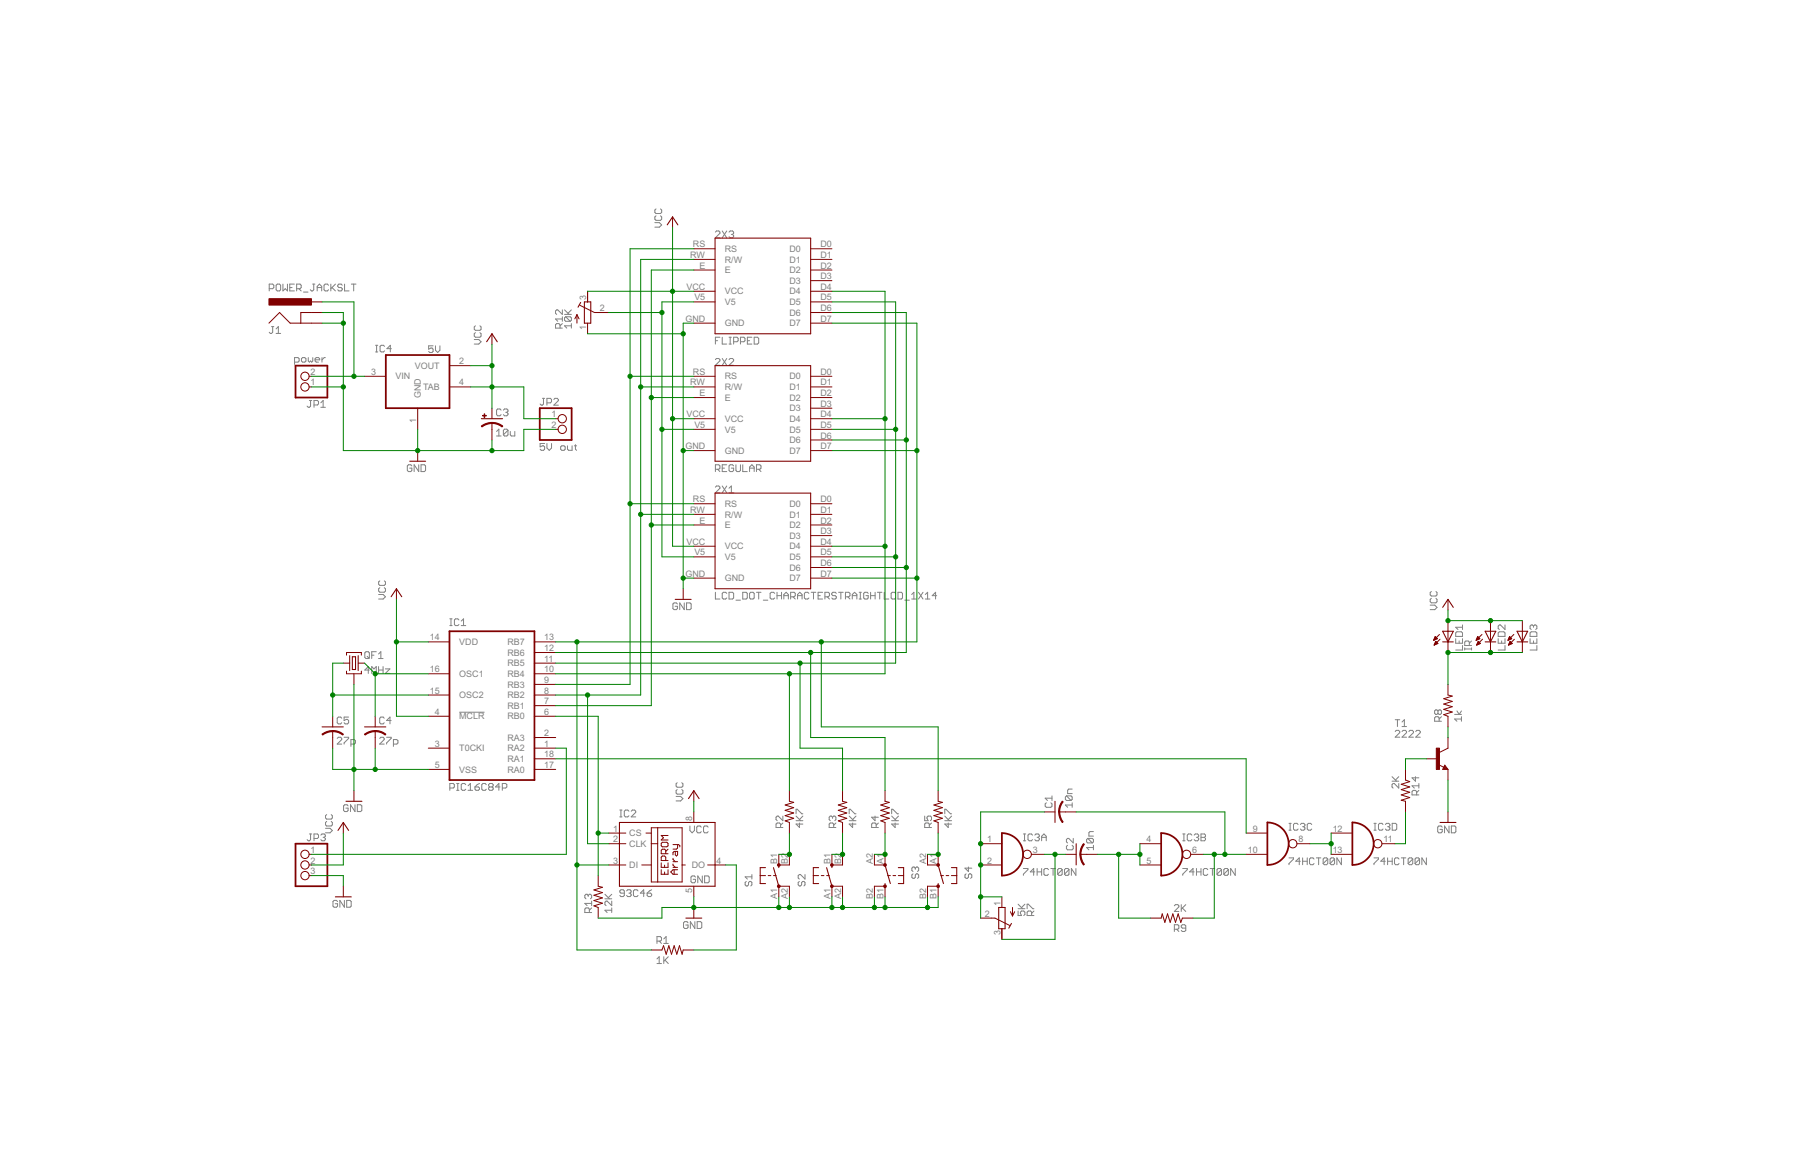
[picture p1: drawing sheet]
<svg xmlns="http://www.w3.org/2000/svg" width="432mm" height="279mm" viewBox="0 0 432 279" stroke-linecap="round" stroke-linejoin="round" font-family="sans-serif">
<g fill="none" stroke="#808080" stroke-width=".24">
<path d="M156.6 53.2h1l.6 .6-.6 .5h-1M156.8 51.6l-.2 .3v.5l.2 .3h1.1l.3-.3v-.5l-.3-.3M156.8 49.9l-.2 .3v.6l.2 .2h1.1l.3-.2v-.6l-.3-.3M171 55.5l.3-.3h.6l.2 .3v.3l-1.1 1h1.1M172.7 55.2l1.1 1.6M173.8 55.2l-1.1 1.6M174.3 55.5l.3-.3h.5l.3 .3v.3l-.3 .2M174.9 56h.2M175.1 56l.3 .3v.3l-.3 .2h-.5l-.3-.2M64.4 69h.8l.3-.3v-.5l-.3-.3h-.8v1.6M64.9 78.1h.6M65.2 78.1v1.3l-.3 .3h-.3l-.2-.3"/>
<path d="M66 78.6l.5-.5v1.6M66 79.7h1.1M66.3 67.9h.5l.3 .3v1.1l-.3 .2h-.5l-.3-.2v-1.1zM67.6 67.9v1.6l.6-.5 .5 .5v-1.6M69.3 68.7h.5M70.4 67.9h-1.1v1.6h1.1M70.9 69h.8l.3-.3v-.5l-.3-.3h-.8v1.6M71.5 69l.5 .5M72.6 69.8h1M74.7 67.9h.6M75 67.9v1.4l-.3 .2h-.2l-.3-.2M75.8 68.7h1.1"/>
<path d="M75.8 69.5v-1l.6-.6 .5 .6v1M78.5 68.2l-.2-.3h-.6l-.2 .3v1.1l.2 .2h.6l.2-.2M79.1 67.9v1.6M79.4 68.7l.8 .8M80.2 67.9l-1.1 1.1M81.8 68.2l-.2-.3h-.6l-.2 .3v.3l.2 .2h.6l.2 .6-.2 .2h-.6l-.2-.2M82.4 67.9v1.6h1.1M84 67.9h1.1M84.6 67.9v1.6M113.7 79.5l-.3 .3v.5l.3 .3h1l.3-.3v-.5l-.3-.3M113.7 77.9l-.3 .2v.6l.3 .3h1l.3-.3v-.6l-.3-.2M133.9 78.4v-.8l-.3-.3h-.5l-.3 .3v.8h1.7"/>
<path d="M134.5 74.1v1l-1.2-1h-.2l-.3 .2v.6l.3 .2M134.5 77.3l-.6 .6M134.5 76.2h-1.7l.5 .6M134.5 75.7v1.1M135 75.1h1.6M135 74.1l1.1 1M135.3 75.7h1l.3 .3v.5l-.3 .3M135.3 75.7l-.3 .3v.5l.3 .3h1M135.3 75.7l1 1.1M136.6 77.9h-1.6l.5 .5M136.6 77.3v1.1M136.6 74.1l-.8 .8"/>
<path d="M70.4 86.6h.8l.3-.3v-.6l-.3-.2h-.8v1.6M72.3 85.5h.6l.3 .2v.6l-.3 .3h-.6l-.2-.3v-.6zM73.7 85.5v.8l.3 .3 .3-.3 .2 .3 .3-.3v-.8M74 95.7h.5M74.3 95.7v1.4l-.3 .2h-.3l-.3-.2M75.1 96.8h.8l.3-.3v-.5l-.3-.3h-.8v1.6M75.3 86h1.1l-.2-.5h-.6l-.3 .2v.6l.3 .3h.6M76.7 97.3h1.1M76.7 96.3l.6-.6v1.6M77 85.5v1.1M77.8 85.5h-.3l-.5 .5M89.8 84.1h.5"/>
<path d="M89.8 82.5h.5M90 82.5v1.6M91.9 82.8l-.2-.3h-.6l-.2 .3v1.1l.2 .2h.6l.2-.2M93.6 83.3h-1.1l.8-.8v1.6M103.5 82.7h-1v.8l.5-.3h.3l.2 .3v.5l-.2 .2h-.6l-.2-.2M104.1 82.7v1l.5 .5 .6-.5v-1M113.4 81.2h1.1l.5 .5-.5 .5h-1.1M119.8 98l-.3-.3h-.5l-.3 .3v1.1l.3 .3h.5l.3-.3M120.4 98l.2-.3h.6l.3 .3v.3l-.3 .3M120.9 98.6h.3M121.2 98.6l.3 .2v.3l-.3 .3h-.6l-.2-.3M129.7 95.2h.5"/>
<path d="M129.9 95.2v1.4l-.2 .2h-.3l-.3-.2M130.8 96.3h.8l.3-.3v-.5l-.3-.3h-.8v1.6M132.4 95.5l.3-.3h.5l.3 .3v.3l-1.1 1h1.1M171 86l.3-.3h.6l.2 .3v.2l-1.1 1.1h1.1M171 81.4h.6M172.1 80.6h-1.1v1.6M172.7 80.6v1.6h1.1M172.7 85.7l1.1 1.6M173.8 85.7l-1.1 1.6M174.3 86l.3-.3h.5l.3 .3v.2l-1.1 1.1h1.1M174.3 80.6h.6M174.3 82.2h.6"/>
<path d="M174.6 80.6v1.6M175.4 81.7h.8l.3-.3v-.5l-.3-.3h-.8v1.6M177 81.7h.9l.2-.3v-.5l-.2-.3h-.9v1.6M178.7 81.4h.5M179.8 80.6h-1.1v1.6h1.1M180.3 80.6h.8l.3 .3v1.1l-.3 .2h-.8zM98.5 111.4l-.3-.3h-.5l-.3 .3v1l.3 .3h.5l.3-.3v-.5h-.6M100.1 111.1v1.6l-1.1-1.6v1.6M100.7 111.1h.8l.2 .3v1l-.2 .3h-.8zM118.7 103.1l.6-.5v1.6M118.7 104.2h1.1M121.5 102.8l-.3-.2h-.6l-.2 .2v1.1"/>
<path d="M121.5 102.8v1.1l-.3 .3h-.6l-.2-.3M121.5 102.8l-1.1 1.1M122 103.1v.8l.3 .3h.8v-1.1M130.2 106h-1.1v.8l.6-.2 .5 .2v.6l-.3 .2h-.5l-.3-.2M130.8 106v1.1l.5 .5 .6-.5v-1.1M134 106.8l.3-.2h.6l.2 .2v.6l-.2 .2h-.6l-.3-.2zM135.7 106.6v.8l.3 .2h.8v-1M137.3 106.6h.6M137.6 106.3v1.1l.3 .2M171 112.2h.9l.2-.3v-.5l-.2-.3h-.9v1.6M171 116.4l.3-.2h.6l.2 .2v.3l-1.1 1.1h1.1M171.6 112.2l.5 .5"/>
<path d="M172.7 111.9h.5M172.7 116.2l1.1 1.6M173.8 111.1h-1.1v1.6h1.1M173.8 116.2l-1.1 1.6M174.3 117.8h1.1M174.3 116.7l.6-.5v1.6M175.4 111.4l-.3-.3h-.5l-.3 .3v1l.3 .3h.5l.3-.3v-.5h-.5M176 111.1v1.3l.2 .3h.6l.2-.3v-1.3M177.6 111.1v1.6h1.1M179.2 112.7v-1.1l.6-.5 .5 .5v1.1M179.2 111.9h1.1M180.9 112.2h.8l.2-.3v-.5l-.2-.3h-.8v1.6"/>
<path d="M181.4 112.2l.5 .5M90.8 138.8l-.3 .3v.5l.3 .3h1.1l.3-.3v-.5l-.3-.3M87.5 155.8h.6l.2 .2v1.1l-.2 .3h-.6l-.3-.3v-1.1zM87.8 156.9l.5 .5M88.9 156.6h.5M90 155.8h-1.1v1.6M90.5 159.3v1.7M90.5 157.4h1.1M90.5 156.3l.6-.5v1.6M90.5 142.1h1.1l.6 .5-.6 .6h-1.1M90.8 140.5l-.3 .2v.6l.3 .2h1.1l.3-.2v-.6l-.3-.2M91.6 159.3v1.7"/>
<path d="M92.1 159.9h1.1l-1.1 1.1h1.1M107.5 149.5h.6M107.5 147.9h.6M107.8 147.9v1.6M109.7 148.2l-.2-.3h-.6l-.3 .3v1.1l.3 .2h.6l.2-.2M110.3 149.5h1.1M110.3 148.4l.5-.5v1.6M162 144.4l-.3-.3h-.5l-.3 .3v1.1l.3 .2h.5l.3-.2v-.6h-.6M163.6 144.1v1.6l-1.1-1.6v1.6M164.1 144.1h.9l.2 .3v1.1l-.2 .2h-.9zM171 141.6v1.6h1.1M173.8 141.8l-.3-.2h-.5l-.3 .2v1.1l.3 .3h.5l.3-.3"/>
<path d="M174.3 141.6h.8l.3 .2v1.1l-.3 .3h-.8zM176 143.4h1M177.6 141.6h.8l.3 .2v1.1l-.3 .3h-.8zM179.2 141.8l.3-.2h.5l.3 .2v1.1l-.3 .3h-.5l-.3-.3zM180.9 141.6h1M181.4 141.6v1.6M182.5 143.4h1.1M185.2 141.8l-.2-.2h-.6l-.3 .2v1.1l.3 .3h.6l.2-.3M185.8 141.6v1.6M185.8 142.4h1.1M186.9 141.6v1.6M187.4 142.4h1.1"/>
<path d="M187.4 143.2v-1.1l.6-.5 .5 .5v1.1M189 142.6h.9l.2-.2v-.6l-.2-.2h-.9v1.6M189.6 142.6l.5 .6M190.7 142.4h1.1M190.7 143.2v-1.1l.5-.5 .6 .5v1.1M193.4 141.8l-.3-.2h-.5l-.3 .2v1.1l.3 .3h.5l.3-.3M194 141.6h1.1M194.5 141.6v1.6M195.6 142.4h.5M196.7 141.6h-1.1v1.6h1.1M197.2 142.6h.8l.3-.2v-.6l-.3-.2h-.8v1.6M197.8 142.6l.5 .6"/>
<path d="M200 141.8l-.3-.2h-.6l-.2 .2v.3l.2 .3h.6l.3 .2v.3l-.3 .3h-.6l-.2-.3M200.5 141.6h1.1M201 141.6v1.6M202.1 142.6h.8l.3-.2v-.6l-.3-.2h-.8v1.6M202.7 142.6l.5 .6M203.8 142.4h1.1M203.8 143.2v-1.1l.5-.5 .6 .5v1.1M205.4 143.2h.6M205.4 141.6h.6M205.7 141.6v1.6M207.6 141.8l-.3-.2h-.5l-.3 .2v1.1l.3 .3h.5l.3-.3v-.5h-.5M208.2 142.4h1"/>
<path d="M208.2 141.6v1.6M209.2 141.6v1.6M209.8 141.6h1.1M210.3 141.6v1.6M211.4 141.6v1.6h1.1M214.1 141.8l-.2-.2h-.6l-.2 .2v1.1l.2 .3h.6l.2-.3M214.7 141.6h.8l.3 .2v1.1l-.3 .3h-.8zM216.3 143.4h1.1M218 143.2h1.1M218 142.1l.5-.5v1.6M219.6 141.6l1.1 1.6M220.7 141.6l-1.1 1.6"/>
<path d="M221.2 143.2h1.1M221.2 142.1l.6-.5v1.6M224 142.4h-1.1l.8-.8v1.6M341.9 144.6h1.1l.6 .6-.6 .5h-1.1M342.2 143l-.3 .3v.5l.3 .3h1.1l.3-.3v-.5l-.3-.3M342.2 141.4l-.3 .2v.6l.3 .3h1.1l.3-.3v-.6l-.3-.2M348 152.7v1h1.7v-1M348.3 151h1.1l.3 .3v.8h-1.7v-.8zM348.9 153.2v.5M349.7 154.3v1.1h-1.7M349.7 149.4v1.1M349.7 149.9h-1.7l.6 .6"/>
<path d="M350.2 155.1h1.6M350.2 154.8v.6M351.3 154.3v-.8l-.3-.3h-.5l-.3 .3v.8h1.6M351.8 154.8v.6M351.8 153.2l-.5 .5M358.2 152.7v1h1.6v-1M358.2 151.3l.3-.3h1.1l.2 .3v.8h-1.6zM359 153.2v.5M359.8 154.3v1.1h-1.6M359.8 149.4v1.1l-1-1.1h-.3l-.3 .2v.6l.3 .3M365.8 152.7v1h1.7v-1M365.8 151.3l.3-.3h1.1l.3 .3v.8h-1.7z"/>
<path d="M366.6 149.6l-.2-.2h-.3l-.3 .2v.6l.3 .3M366.6 149.6l.3-.2 .6 .2v.6l-.3 .3M366.6 149.6v.3M366.6 153.2v.5M367.5 154.3v1.1h-1.7M80.6 176.5l.3-.3h.5l.3 .3v.3l-1.1 1h1.1M81.7 171.7l-.3-.3h-.5l-.3 .3v1l.3 .3h.5l.3-.3M82.3 176.2h1.1v.3l-1.1 1.1v.2M83.4 171.4h-1.1v.8l.5-.3h.3l.3 .3v.5l-.3 .3h-.6l-.2-.3M83.9 177.8h.8l.3-.2v-.6l-.3-.2h-.8v1.6M88.3 160.1h-1.1l.9-.8v1.7M88.9 161v-1.7l.5 .6 .6-.6v1.7"/>
<path d="M90.5 160.1h1.1M90.8 176.5l.3-.3h.5l.3 .3v.3l-1.1 1h1.1M91.9 171.7l-.3-.3h-.5l-.3 .3v1l.3 .3h.5l.3-.3M92.4 176.2h1.1v.3l-1.1 1.1v.2M93.5 172.2h-1.1l.8-.8v1.6M94.1 177.8h.8l.2-.2v-.6l-.2-.2h-.8v1.6M109.8 170.2h6M333.6 174.8l.2-.2h.6l.3 .2v.3l-1.1 1.1h1.1M333.6 172h1.1M334.1 172v1.7M335.2 174.8l.3-.2h.5l.3 .2v.3l-1.1 1.1h1.1M335.2 172.6l.6-.6v1.7"/>
<path d="M335.2 173.7h1.1M336.8 174.8l.3-.2h.6l.2 .2v.3l-1.1 1.1h1.1M338.5 174.8l.3-.2h.5l.3 .2v.3l-1.1 1.1h1.1M343.8 169.9l-.3-.2-.5 .2v.6l.3 .3h.2l.3-.3M343.8 169.9l.3-.2 .5 .2v.6l-.2 .3h-.3l-.3-.3M343.8 169.9v.6M344.1 172.4v-.8l-.3-.3h-.5l-.3 .3v.8h1.6M344.6 171.3l-.5 .6M347.8 170.8h1.6M348.3 169.9l.6 .9 .5-.9M349.4 171.9h-1.6l.5 .5M349.4 171.3v1.1"/>
<path d="M74 199.3h.5M74.3 199.3v1.4l-.3 .3h-.3l-.3-.3M76.7 199.6l.3-.3h.5l.3 .3v.3l-.3 .2M77.8 198h1.1l.6 .5-.6 .6h-1.1M78.1 196.3l-.3 .3v.5l.3 .3h1.1l.3-.3v-.5l-.3-.3M78.1 194.7l-.3 .3v.5l.3 .3h1.1l.3-.3v-.5l-.3-.3M83.2 192.6l-.2-.3h-.6l-.3 .3v1.1l.3 .3h.6l.2-.3v-.6h-.5M84.9 192.3v1.7l-1.1-1.7v1.7M85.4 192.3h.8l.3 .3v1.1l-.3 .3h-.8zM107.5 188.3h.9l.2-.2v-.6l-.2-.2h-.9v1.6M109.2 187.3h.5M109.2 188.9h.5"/>
<path d="M109.5 187.3v1.6M111.4 187.5l-.3-.2h-.5l-.3 .2v1.1l.3 .3h.5l.3-.3M111.9 188.9h1.1M111.9 187.8l.6-.5v1.6M113.6 188.1h.8l.2 .2v.3l-.2 .3h-.6l-.2-.3zM114.6 187.3l-1 .8M116.3 187.5l-.3-.2h-.5l-.3 .2v1.1l.3 .3h.5l.3-.3M117.1 188.1l-.3-.3v-.3l.3-.2h.5l.3 .2v.3l-.3 .3M117.1 188.1l-.3 .2v.3l.3 .3h.5l.3-.3v-.3l-.3-.2M117.1 188.1h.5M119.5 188.1h-1l.8-.8v1.6M120.1 188.3h.8l.3-.2v-.6l-.3-.2h-.8v1.6"/>
<path d="M148.2 195.2h.5M148.2 193.6h.5M148.5 193.6v1.6M150.4 193.9l-.3-.3h-.6l-.2 .3v1.1l.2 .2h.6l.3-.2M150.9 193.9l.3-.3h.5l.3 .3v.3l-1.1 1h1.1M161.6 190.4h1.1l.6 .5-.6 .5h-1.1M161.9 188.7l-.3 .3v.5l.3 .3h1.1l.3-.3v-.5l-.3-.3M161.9 187.1l-.3 .2v.6l.3 .3h1.1l.3-.3v-.6l-.3-.2M165 197.4v1.1l.5 .6 .5-.6v-1.1M167.7 197.7l-.3-.3h-.5l-.3 .3v1.1l.3 .3h.5l.3-.3M169.3 197.7l-.3-.3h-.5l-.3 .3v1.1l.3 .3h.5l.3-.3M186.6 197.8v-.8l-.2-.3h-.6l-.3 .3v.8h1.7"/>
<path d="M187.2 195.1v1.1l-1.1-1.1-.6 .2v.6l.3 .3M187.2 196.7l-.6 .5M190.3 196.2h1.7M190.3 195.1l1.1 1.1M190.3 194.5v-1.1h.3l1.1 1.1h.3M191.2 196.7v1.1l-.9-.8h1.7M192 195.1l-.8 .8M199.1 195.3l-.3-.2h-.3l-.3 .2v.6l.3 .3M199.1 195.3l.2-.2h.3l.3 .2v.6l-.3 .3M199.1 195.3v.3M199.3 197.8v-.8l-.2-.3h-.6l-.3 .3v.8h1.7M199.9 196.7l-.6 .5"/>
<path d="M203 196.2h1.7M203 194.5v-1.1h.3l1.1 1.1h.3M203 195.1l1.1 1.1M203.9 196.7v1.1l-.9-.8h1.7M204.7 195.1l-.8 .8M209.2 195.1v1.1l-.8-.9h1.6M209.5 197.8v-.8l-.3-.3h-.5l-.3 .3v.8h1.6M210 196.7l-.5 .5M213.2 196.2h1.6M213.2 194.5v-1.1h.3l1 1.1h.3M213.2 195.1l1.1 1.1M214 196.7v1.1l-.8-.8h1.6"/>
<path d="M214.8 195.1l-.8 .8M221.1 195.1v1.1h.8l-.3-.6v-.3l.3-.2h.6l.2 .2v.6l-.2 .3M222.2 197.8v-.8l-.3-.3h-.5l-.3 .3v.8h1.6M222.7 196.7l-.5 .5M225.9 196.2h1.6M225.9 194.5v-1.1h.3l1 1.1h.3M225.9 195.1l1.1 1.1M226.7 196.7v1.1l-.8-.8h1.6M227.5 195.1l-.8 .8M244.7 199.3h.5M245 199.3v1.7M246.9 199.6l-.3-.3h-.5l-.3 .3v1.1l.3 .3h.5l.3-.3"/>
<path d="M247.4 199.6l.3-.3h.5l.3 .3-.3 .5M250.2 191.9l-.3 .3v.5l.3 .3h1l.3-.3v-.5l-.3-.3M251.5 190.2v1.1M251.5 190.8h-1.6l.5 .5M255 190.2h1.1l.2 .3v.6l-.2 .2M255 190.2l-.3 .3v.6l.3 .2h1.1M255 190.2l1.1 1.1M256.3 192.4h-1.6l.6 .6M256.3 191.9v1.1M256.3 188.6h-.8l-.2 .3v.8h1M261.4 198.8h-.8l-.3 .2v.8h1.1M282.8 199.3h.5"/>
<path d="M283.1 199.3v1.7M285 199.6l-.3-.3h-.6l-.2 .3v1.1l.2 .3h.6l.3-.3M285.5 199.6l.3-.3h.5l.3 .3v.3l-.3 .2M287.1 199.3h.9l.2 .3-.2 .5 .2 .6-.2 .3h-.9zM308.2 198.4h.5M308.2 196.8h.5M308.5 196.8v1.6M310.4 197.1l-.3-.3h-.6l-.2 .3v1l.2 .3h.6l.3-.3M310.9 197.1l.3-.3h.5l.3 .3v.2l-.3 .3M311.4 197.6h.3M311.7 197.6l.3 .3v.2l-.3 .3h-.5l-.3-.3M313.6 197.1l-.2-.3h-.6l-.3 .3v1l.3 .3h.6l.2-.3"/>
<path d="M328.5 198.4h.5M328.5 196.8h.5M328.8 196.8v1.6M330.7 197.1l-.3-.3h-.5l-.3 .3v1l.3 .3h.5l.3-.3M331.2 197.1l.3-.3h.5l.3 .3v.2l-.3 .3M331.8 197.6h.2M332 197.6l.3 .3v.2l-.3 .3h-.5l-.3-.3M332.8 186.7h1.6M332.8 185.6l1.1 1.1M332.9 196.8h.8l.2 .3v1l-.2 .3h-.8zM334.4 187.3v1.1l-1-1.1h-.3l-.3 .2v.6l.3 .3M334.4 185.6l-.8 .9"/>
<path d="M338.4 185.6v1.1l-.8-.8h1.6M338.7 190v-.8l-.3-.3h-.5l-.3 .3v.8h1.6M339.2 188.9l-.5 .5M339.2 187.8h-1.6l.6 .6M339.2 187.3v1.1M344.8 197.7l-.2-.3h-.6l-.3 .3v1.1l.3 .3h.6l.2-.3v-.6h-.5M346.5 197.4v1.7l-1.1-1.7v1.7M347 197.4h.8l.3 .3v1.1l-.3 .3h-.8zM75.1 200.4h.8l.3-.3v-.5l-.3-.3h-.8v1.7M77.3 200.1h.2M77.5 200.1l.3 .3v.3l-.3 .3h-.5l-.3-.3M80.7 215.5l-.3-.3h-.5l-.3 .3v1.1l.3 .2h.5l.3-.2v-.6h-.5"/>
<path d="M82.3 215.2v1.6l-1-1.6v1.6M82.9 215.2h.8l.3 .3v1.1l-.3 .2h-.8zM140.6 214l-.2-.3h-.3l-.3 .3v.5l.3 .3M140.6 214l.3-.3h.3l.3 .3v.5l-.3 .3M140.6 214v.3M140.9 218.1v-.8l-.3-.3h-.5l-.3 .3v.8h1.7M141.5 217l-.6 .6M141.5 215.9h-1.7l.6 .6M141.5 215.4v1.1M144.6 214.8h1.7M144.6 213.7l1.1 1.1M146.3 217.6h-1.7l.6 .5"/>
<path d="M146.3 215.4v1.1l-1.1-1.1h-.3l-.3 .2v.6l.3 .3M146.3 217v1.1M146.3 213.7l-.9 .8M149.3 213.5h-.8l-.3-.3 .3-.5h.5l.3 .2v1.1l-.3 .3h-.5l-.3-.3M149.8 212.9l.3-.2h.5l.3 .2-.3 .6M150.4 213.5h.2M150.6 213.5l.3 .2-.3 .6h-.5l-.3-.3M152.5 212.9l-.2-.2h-.6l-.3 .2v1.1l.3 .3h.6l.2-.3M154.2 213.5h-1.1l.8-.8v1.6M154.7 213.5h.9l.2 .5-.2 .3h-.6l-.3-.3zM155.8 212.7l-1.1 .8M166.3 209.6l-.3-.2h-.5l-.3 .2v1.1l.3 .3h.5l.3-.3v-.5h-.6"/>
<path d="M167.9 209.4v1.6l-1.1-1.6v1.6M168.5 209.4h.8l.3 .2v1.1l-.3 .3h-.8zM178.4 210.7l-.2 .2v.6l.2 .3h.3l.3-.3v-.6l.2-.2 .6 .2v.6l-.3 .3M179.8 209v1.1M179.8 209.6h-1.6l.5 .5M191.1 210.7l-.3 .2v.6l.3 .3h.3l.3-.3v-.6l.2-.2 .6 .2v.6l-.3 .3M192.5 209v1.1l-1.1-1.1h-.3l-.3 .3v.5l.3 .3M218.3 208.9l-.3 .2v.6l.6 .2 .2-.2v-.6l.6-.2 .2 .2v.6l-.2 .2M218.8 207.5l-.2-.3h-.3l-.3 .3v.5l.3 .3M218.8 207.5v.3M218.8 207.5l.3-.3 .5 .3v.5l-.2 .3M231 208.9l-.3 .2v.6l.6 .2 .2-.2v-.6l.3-.2h.3l.2 .2v.6l-.2 .2"/>
<path d="M231.5 207.2v1.1l-.8-.8h1.6M243.4 217.7v1.1h.8l-.2-.8 .2-.3h.6l.2 .3v.6l-.2 .2M243.4 217.2h1.6M243.4 216.1l1.1 1.1M244.7 207.6h1.1v.3l-1.1 1v.3M244.7 201h.5M245 216.1l-.8 .8M245.6 217.2v-1.1h.3l1 1.1h.3M246.7 218.8v-.8l-.3-.3h-.5l-.3 .3v.8h1.6M247.2 217.7l-.5 .6M247.4 208.4h-1.1l.8-.8v1.6M248 208.4h1"/>
<path d="M248 207.6v1.6M248 200.1h.2M248.2 200.1l.3 .3-.3 .6h-.5l-.3-.3M249 201v-1.1l.6-.6 .5 .6v1.1M249 207.6v1.6M249 200.1h1.1M250.7 207.9l-.3-.3h-.5l-.3 .3v1l.3 .3h.5l.3-.3M251.2 207.6h1.1M251.8 207.6v1.6M254 207.9l-.3-.3h-.5l-.3 .3v1M254 207.9v1l-.3 .3h-.5l-.3-.3M254 207.9l-1.1 1"/>
<path d="M255.2 202l-.2 .3v.5l.2 .3h1.1l.3-.3v-.5l-.3-.3M255.6 207.9l-.3-.3h-.5l-.3 .3v1M255.6 207.9v1l-.3 .3h-.5l-.3-.3M255.6 207.9l-1.1 1M256.6 200.4v1.1l-1.1-1.1h-.3l-.2 .3v.5l.2 .3M257.2 207.6v1.6l-1-1.6v1.6M260.1 200.4l1.1 1.1M260.1 200.4h1.1l.2 .3v.5l-.2 .3M260.1 200.4l-.3 .3v.5l.3 .3h1.1M261.4 202.6h-1.6l.5 .5M261.4 202v1.1M280.8 216.5l.3-.3h.5l.3 .3v.2l-1.1 1.1h1.1"/>
<path d="M282.4 216.2v1.6M282.7 217l.8 .8M282.8 207.6h1.1v.3l-1.1 1v.3M282.8 201h.5M283.5 216.2l-1.1 1.1M285.5 208.4h-1.1l.8-.8v1.6M286 200.1h.3M286.1 208.4h1M286.1 207.6v1.6M286.3 200.1l.3 .3v.3l-.3 .3h-.5l-.3-.3M287.1 207.6v1.6M287.1 200.1h.9"/>
<path d="M288.8 207.9l-.3-.3h-.5l-.3 .3v1l.3 .3h.5l.3-.3M289.3 207.6h1.1M289.9 207.6v1.6M292.1 207.9l-.3-.3h-.6l-.2 .3v1M292.1 207.9v1l-.3 .3h-.6l-.2-.3M292.1 207.9l-1.1 1M293.7 207.9l-.3-.3h-.5l-.3 .3v1M293.7 207.9v1l-.3 .3h-.5l-.3-.3M293.7 207.9l-1.1 1M295.3 207.6v1.6l-1.1-1.6v1.6M308.2 205h1.1v.3l-1.1 1.1v.3M310.9 205.8h-1.1l.8-.8v1.7"/>
<path d="M311.4 205.8h1.1M311.4 205v1.7M312.5 205v1.7M314.2 205.3l-.3-.3h-.5l-.3 .3v1.1l.3 .3h.5l.3-.3M314.7 205h1.1M315.3 205v1.7M317.5 205.3l-.3-.3h-.6l-.2 .3v1.1M317.5 205.3v1.1l-.3 .3h-.6l-.2-.3M317.5 205.3l-1.1 1.1M319.1 205.3l-.3-.3h-.5l-.3 .3v1.1M319.1 205.3v1.1l-.3 .3h-.5l-.3-.3M319.1 205.3l-1.1 1.1"/>
<path d="M320.7 205v1.7l-1.1-1.7v1.7M328.5 205h1.1v.3l-1.1 1.1v.3M331.2 205.8h-1.1l.8-.8v1.7M331.8 205.8h1.1M331.8 205v1.7M332.9 205v1.7M334.5 205.3l-.3-.3h-.5l-.3 .3v1.1l.3 .3h.5l.3-.3M335 205h1.1M335.6 205v1.7M337.8 205.3l-.3-.3h-.5l-.3 .3v1.1M337.8 205.3v1.1l-.3 .3h-.5l-.3-.3M337.8 205.3l-1.1 1.1"/>
<path d="M339.4 205.3l-.3-.3h-.5l-.3 .3v1.1M339.4 205.3v1.1l-.3 .3h-.5l-.3-.3M339.4 205.3l-1.1 1.1M341 205v1.7l-1-1.7v1.7M157.1 229.2l.5-.5v1.6M157.1 230.3h1.1M157.1 224.9h.8l.3-.2v-.6l-.3-.2h-.8v1.6M157.6 224.9l.6 .6M158.7 228.7v1.6M158.7 224.4l.6-.5v1.6M158.7 225.5h1.1M159 229.5l.8 .8"/>
<path d="M159.8 228.7l-1.1 1M164.5 220.6l-.3-.3h-.5l-.3 .3v1l.3 .3h.5l.3-.3v-.5h-.5M166.1 220.3v1.6l-1-1.6v1.6M166.7 220.3h.8l.3 .3v1l-.3 .3h-.8zM280.8 222.1h.8l.3-.3v-.5l-.3-.3h-.8v1.6M281.3 222.1l.6 .5M283.5 221.8h-.8l-.3-.2 .3-.6h.5l.3 .3v1.1l-.3 .2h-.5l-.3-.2"/>
</g>
<path d="M70.7 87.4h7.6v7.6h-7.6zM92.2 84.9h15.3v12.7h-15.3zM129.1 97.6h7.6v7.6h-7.6zM107.5 150.9h20.3v35.5h-20.3zM239.5 199.1a5.1 5.1 0 0 1 5.1 5.1 5.1 5.1 0 0 1-5.1 5.1zM277.6 199.1a5.1 5.1 0 0 1 5.1 5.1 5.1 5.1 0 0 1-5.1 5.1zM303 196.6a5.1 5.1 0 0 1 5.1 5.1 5.1 5.1 0 0 1-5.1 5zM323.3 196.6a5.1 5.1 0 0 1 5.1 5.1 5.1 5.1 0 0 1-5.1 5zM70.7 201.7h7.6v10.1h-7.6z" fill="none" stroke="#800000" stroke-width=".42"/>
<g fill="none" stroke="#800000" stroke-width=".24">
<path d="M160.8 51.8v2.6M165.9 59.5h5.1M193.8 59.5h5.1M64.3 77.2l2.5-2.5 2.6 2.5h7.6M74.5 72.2h2.5M77 74.7h-5.1v2.5M117.6 79.8v2.5M137.9 75.2v2M137.9 75.2l-.5 1M137.9 75.2l.6 1M138.6 72.9l3.5 1.8h3.5M140.5 69.6v2.6"/>
<path d="M140.5 77.2v2.6M165.9 77.2h5.1M165.9 69.6h5.1M165.9 72.2h5.1M165.9 64.5h5.1M165.9 62h5.1M193.8 74.7h5.1M193.8 77.2h5.1M193.8 69.6h5.1M193.8 72.2h5.1M193.8 64.5h5.1M193.8 67.1h5.1"/>
<path d="M193.8 62h5.1M73.9 89.9h.6M73.9 92.5h.6M87.2 89.9h5M99.9 97.6v5M107.5 92.5h5M107.5 87.4h5M117.6 97.6v2.5M165.9 95h5.1M165.9 89.9h5.1M165.9 92.5h5.1M193.8 95h5.1"/>
<path d="M193.8 97.6h5.1M193.8 89.9h5.1M193.8 92.5h5.1M99.9 107.7v2.5M117.6 101.1v4.1M132.9 100.1h.5M132.9 102.6h.5M165.9 107.7h5.1M165.9 100.1h5.1M165.9 102.6h5.1M193.8 105.2h5.1M193.8 107.7h5.1"/>
<path d="M193.8 100.1h5.1M193.8 102.6h5.1M165.9 138.2h5.1M165.9 130.6h5.1M165.9 133.1h5.1M165.9 125.5h5.1M165.9 120.4h5.1M165.9 122.9h5.1M193.8 135.6h5.1M193.8 138.2h5.1M193.8 130.6h5.1M193.8 133.1h5.1"/>
<path d="M193.8 125.5h5.1M193.8 128h5.1M193.8 120.4h5.1M193.8 122.9h5.1M82.1 158.5h1.5M82.8 156.6v-.6h3.6v.6M85.6 158.5h1.6M94.8 140.7v2.6M102.4 153.4h5.1M127.8 158.5h5.1M127.8 156h5.1M127.8 153.4h5.1"/>
<path d="M163.3 140.7v2.6M342.8 152.9h.2M342.9 152.8h.4M342.9 152.7h.7M342.9 154.1h.1M343 154h.3M343 152.6h.6M343 152.4h.5M343 153.9h.6M343.1 152.3h.2M343.1 153.8h.7M343.1 152.2h.1"/>
<path d="M343.1 153.6h.5M343.2 152.1l.5 .6-.9 .3zM343.2 153.5h.3M343.2 153.4h.2M343.3 153.3l.5 .5-.9 .4zM344.2 151.6l-1.4 1.4M344.3 152.8l-1.4 1.4M346.2 143.3v2.5M346.2 148.3v7.7M353 152.9h.2M353 152.8h.5M353.1 152.7h.7"/>
<path d="M353.1 154.1h.1M353.1 152.6h.6M353.1 154h.4M353.2 152.4h.4M353.2 153.9h.5M353.2 152.3h.3M353.2 153.8h.7M353.3 152.2h.1M353.3 153.6h.5M353.3 152.1l.5 .6-.9 .3zM353.3 153.5h.4M353.4 153.4h.1"/>
<path d="M353.4 153.3l.5 .5-.8 .4zM354.3 151.6l-1.4 1.4M354.5 152.8l-1.4 1.4M356.4 148.3v7.7M360.6 152.9h.2M360.7 152.8h.4M360.7 152.7h.7M360.7 154.1h.1M360.7 152.6h.6M360.7 154h.4M360.8 152.4h.4M360.8 153.9h.6"/>
<path d="M360.8 152.3h.3M360.8 153.8h.7M360.9 152.2h.1M360.9 153.6h.5M360.9 152.1l.5 .6-.8 .3zM361 153.5h.3M361 153.4h.2M361.1 153.3l.5 .5-.9 .4zM361.9 151.6l-1.3 1.4M362.1 152.8l-1.4 1.4M364 148.3v7.7M79.5 171.2v2.5"/>
<path d="M79.5 174.8v4M82.8 160.4v.6h3.6v-.6M84.6 161v2.6M89.7 171.2v2.5M89.7 174.8v4M102.4 178.8h5.1M102.4 171.2h5.1M102.4 161h5.1M102.4 166.1h5.1M127.8 178.8h5.1M127.8 171.2h5.1M127.8 161h5.1"/>
<path d="M127.8 176.3h5.1M127.8 168.7h5.1M127.8 166.1h5.1M127.8 163.6h5.1M346.2 163.6v2.5l1 .3-2 .6 2 .6-2 .7 2 .6-2 .6 2 .7-2 .6 1 .4v2.5M346.2 176.3v2.5l-2 1M82.1 196.6v2.5M84.6 189v2.5M102.4 183.9h5.1M127.8 183.9h5.1M127.8 181.4h5.1M145.6 199.1h4"/>
<path d="M154.5 199.1h1.2M155.7 197.8h7.4v13h-7.4zM157.2 197.8v13M159.7 199.7h-1.6l.5 .5-.5 .6h1.6M165.9 189v2.5M165.9 194.1v2.5M188.7 189v2.5l1.1 .3-2.1 .6 2.1 .6-2.1 .7 2.1 .6-2.1 .6 2.1 .7-2.1 .6 1 .4v2.5M201.4 189v2.5l1.1 .3-2.1 .6 2.1 .6-2.1 .7 2.1 .6-2.1 .6 2.1 .7-2.1 .6 1 .4v2.5M211.6 189v2.5l1 .3-2 .6 2 .6-2 .7 2 .6-2 .6 2 .7-2 .6 1 .4v2.5M224.3 189v2.5l1 .3-2 .6 2 .6-2 .7 2 .6-2 .6 2 .7-2 .6 1 .4v2.5M249.7 194.1h2.5M253.3 194.1h4"/>
<path d="M297.9 199.1h5.1M318.3 199.1h5M336 183.9v2.5l1.1 .4-2.1 .7 2.1 .6-2.1 .6 2.1 .7-2.1 .6 2.1 .6-2.1 .7 1 .2v2.6M341.1 181.4h2.6M344 182.8l1.2 .6M345.4 182.9l.8 1h-1.3zM346.2 183.9v2.5M346.2 194.1v2.5M73.9 206.7h.6M73.9 209.3h.6M73.9 204.2h.6M82.1 211.8v2.6"/>
<path d="M143 209.3v2.5l1 .3-2 .6 2 .6-2 .7 2 .6-2 .6 2 .7-2 .6 1 .4v2.5M145.6 206.7h4M145.6 201.7h4M153.4 206.7h2.3M155.7 201.7h1.5M158.1 207.9v1.1h1.6v-1.1M158.1 206.2v1.1h1.6v-1.1M158.3 201.3h1.1l.3 .3v.5l-.3 .3h-1.1l-.2-.3v-.5zM158.9 206.8v.5M158.9 208.4v.6M159.2 204v-.8l-.3-.2h-.6l-.2 .2v.8h1.6M159.2 205.7v-.8l-.3-.3h-.6l-.2 .3v.8h1.6"/>
<path d="M159.7 203l-.5 .5M160.9 207.3h1.1M160.9 206.5v.3l.6 .5M160.9 205.1v.3l.6 .6M160.9 206h1.1M160.9 201.9h1.4l.2 .2v.3M161.2 207.9v1.1M161.5 203.5v.8l.2 .3 .3-.3v-.8h-.8l-.3 .3v.5M162 207.9h-1.1l-.5 .5 .5 .6h1.1M162 201.9v.8l-.3 .2h-.8M163.1 206.7h.8M165.9 211.8v2.6"/>
<path d="M165.9 216.9v2.5M169.2 206.7h4.3M181.8 209.3h1.2M183.7 209.3h.6M184.9 209.3h.7M186.2 204.2v2.5h2.5v-2.5M186.2 214.4v-2.6h2.5v2.6M194.5 209.3h1.2M196.4 209.3h.6M197.6 209.3h.7M198.9 204.2v2.5h2.5v-2.5M198.9 214.4v-2.6h2.5v2.6"/>
<path d="M209.1 204.2v2.5h2.5v-2.5M209.1 214.4v-2.6h2.5v2.6M212.2 209.3h.7M213.5 209.3h.6M214.8 209.3h1.2M221.8 204.2v2.5h2.5v-2.5M221.8 214.4v-2.6h2.5v2.6M224.9 209.3h.7M226.2 209.3h.6M227.5 209.3h1.2M234.5 206.7h5M234.5 201.7h5"/>
<path d="M234.5 219.4h3.4l3.5 1.8M239.5 214.4v2.5M241.6 217.9l.5 1M242.1 216.9v2M242.6 217.9l-.5 1M246.6 204.2h3.1M254.8 204.2h2.5M258.3 204.2h4.1M272.5 206.7h5.1M272.5 201.7h5.1M275.1 219.4h2.5l.3-1 .6 2.1 .6-2.1 .7 2.1 .6-2.1 .7 2.1 .6-2.1 .6 2.1 .4-1.1h2.5M284.7 204.2h3.1"/>
<path d="M297.9 204.2h5.1M310.1 201.7h3.1M318.3 204.2h5M330.4 201.7h3.1M155.7 227.1h2.6l.3-1.1 .7 2.1 .6-2.1 .6 2.1 .7-2.1 .6 2.1 .7-2.1 .6 2.1 .2-1h2.6M239.5 222v2.5"/>
<circle cx="72.9" cy="89.9" r=".99"/>
<circle cx="72.9" cy="92.5" r=".99"/>
<circle cx="134.4" cy="102.6" r=".99"/>
<circle cx="134.4" cy="100.1" r=".99"/>
<circle cx="72.9" cy="206.7" r=".99"/>
<circle cx="72.9" cy="204.2" r=".99"/>
<circle cx="72.9" cy="209.3" r=".99"/>
<circle cx="245.6" cy="204.2" r=".99"/>
<circle cx="283.7" cy="204.2" r=".99"/>
<circle cx="309.1" cy="201.7" r=".99"/>
<circle cx="329.4" cy="201.7" r=".99"/>
</g>
<g fill="none" stroke="#800000" stroke-width=".25">
<path d="M159.5 53.7l1.3-1.9 1.3 1.9M171 56.9h22.8v22.9h-22.8zM138.8 72.3l-.6 1.1M139.7 72.2h1.5v5h-1.5zM116.4 81.7l1.2-1.9 1.3 1.9M171 87.4h22.8v22.8h-22.8zM98 110.2h3.8M115.1 100.1h5.1M171 117.9h22.8v22.8h-22.8zM83.6 156.7v3.6M84.2 157h.8v3h-.8zM85.6 156.7v3.6"/>
<path d="M93.5 142.6l1.3-1.9 1.3 1.9M161.4 143.3h3.8M344.9 145.2l1.3-1.9 1.3 1.9M344.9 150.9h2.6l-1.3 2.5zM344.9 153.4h2.6M355.1 153.4h2.5M355.1 150.9h2.5l-1.2 2.5zM362.7 153.4h2.6M362.7 150.9h2.6l-1.3 2.5zM77 173.7h5.1M87.2 173.7h5M80.8 198.5l1.3-1.9 1.3 1.9"/>
<path d="M82.7 191.5h3.8M148.1 196.6h22.9v15.2h-22.9zM164.6 190.9l1.3-1.9 1.3 1.9M252.2 191.5v5.1M344.3 196.6h3.8M345.4 183.4l.2 .2h-.4l.2-.5 .5 .7h-.7M80.2 214.4h3.8M164 219.4h3.8M183 207.4h-1.2v3.8h1.2M184.9 207.4l1.3 4.4M186.2 206.7v.7M195.7 207.4h-1.2v3.8h1.2"/>
<path d="M197.6 207.4l1.3 4.4M198.9 206.7v.7M211.6 211.2v.6M211.6 206.7l1.3 4.5M214.8 207.4h1.2v3.8h-1.2M224.3 211.2v.6M224.3 206.7l1.3 4.5M227.5 207.4h1.2v3.8h-1.2M238.8 216.9h1.5v5.1h-1.5zM257.3 201.7v5M241.8 220.7l-.6 1.1"/>
</g>
<g fill="#800000" stroke="#800000" stroke-width=".24">
<path d="M117.6 101l1.4 .2 1.2 .6-.2 .2-1.3-.7-1.1-.1z" fill-rule="evenodd"/>
<path d="M115.1 101.8l1.2-.6 1.3-.2v.2l-1.5 .3-.8 .5z" fill-rule="evenodd"/>
<path d="M89.7 174.6l1.4 .2 1.2 .7-.2 .2-1.4-.7-1-.1z" fill-rule="evenodd"/>
<path d="M87.1 175.5l1.2-.7 1.4-.2v.3l-1 .1-1.4 .7z" fill-rule="evenodd"/>
<path d="M79.5 174.6l1.4 .2 1.2 .7-.1 .2-1.4-.7-1.1-.1z" fill-rule="evenodd"/>
<path d="M77 175.5l1.2-.7 1.3-.2v.3l-1 .1-1.3 .7z" fill-rule="evenodd"/>
<path d="M254 191.5l.2 .1-.7 1.4-.1 1.1h-.3l.2-1.4z" fill-rule="evenodd"/>
<path d="M253.1 194.1h.3l.1 1 .7 1.3-.2 .2-.7-1.2z" fill-rule="evenodd"/>
<path d="M259.1 201.6l.2 .2-.7 1.4-.2 1h-.2l.2-1.4z" fill-rule="evenodd"/>
<path d="M258.2 204.2h.2l.2 1 .7 1.4-.2 .2-.7-1.3z" fill-rule="evenodd"/>
<circle cx="186.2" cy="211.8" r=".33"/>
<circle cx="186.2" cy="206.7" r=".33"/>
<circle cx="198.9" cy="211.8" r=".33"/>
<circle cx="198.9" cy="206.7" r=".33"/>
<circle cx="211.6" cy="206.7" r=".33"/>
<circle cx="211.6" cy="211.8" r=".33"/>
<circle cx="224.3" cy="206.7" r=".33"/>
<circle cx="224.3" cy="211.8" r=".33"/>
</g>
<g fill="#800000" stroke="#800000" stroke-width=".24">
<path d="M115.4 99.3h.9v.1h-.9z"/>
<path d="M115.8 98.9h.1v.9h-.1z"/>
<path d="M64.3 71.4h10.2v1.5h-10.2z"/>
<path d="M343.4 178.8h.8v5.1h-.8z"/>
</g>
<g fill="none" stroke="#008000" stroke-width=".24">
<path d="M160.8 54.4v76.2h5.1M165.9 59.5h-15.3v104.1h-17.7M77 72.2h7.6v17.7M77 77.2h5.1M77 74.7h5.1v33h43.1v-5.1h7.7M140.5 79.8h22.8M140.5 69.6h25.4M145.6 74.7h12.7M165.9 72.2h-7.6v60.9h7.6M165.9 77.2h-2.6v63.5M165.9 62h-12.7v104.1h-20.3M165.9 64.5h-10.2v104.2h-22.8"/>
<path d="M198.9 69.6h12.7v91.4h-78.7M198.9 77.2h20.3v76.2h-86.3M198.9 74.7h17.8v81.3h-83.8M198.9 72.2h15.2v86.3h-81.2M74.5 92.5h7.6M74.5 89.9h12.7M112.5 92.5h12.7v7.6h7.7M112.5 87.4h5.1M117.6 82.3v15.3M150.6 89.9h15.3M153.2 92.5h12.7M155.7 95h10.2"/>
<path d="M99.9 102.6v5.1M117.6 105.2v2.5M158.3 102.6h7.6M160.8 100.1h5.1M163.3 107.7h2.6M198.9 107.7h20.3M198.9 102.6h15.2M198.9 100.1h12.7M198.9 105.2h17.8M150.6 120.4h15.3M153.2 122.9h12.7M155.7 125.5h10.2"/>
<path d="M163.3 138.2h2.6M198.9 138.2h20.3M198.9 130.6h12.7M198.9 133.1h15.2M198.9 135.6h17.8M82.1 158.5h-2.6v12.7M87.2 158.5l2.5 2.5M94.8 153.4h7.6M94.8 143.3v27.9h7.6M137.9 153.4v73.7h17.8M191.3 158.5v20.3h10.1v10.2M193.8 156v20.3h17.8v12.7"/>
<path d="M196.4 153.4v20.3h27.9v15.3M346.2 145.8v2.5h17.8M364 156h-17.8v7.6M79.5 178.8v5.1h22.9M79.5 166.1h22.9M84.6 163.6v25.4M89.7 161v10.2M89.7 178.8v5.1M89.7 161h12.7M132.9 171.2h10.1v38.1M132.9 178.8h2.5v25.4h-60.9M140.5 166.1v35.6h5.1"/>
<path d="M188.7 161v28M346.2 173.7v2.6M82.1 199.1v7.6h-7.6M132.9 181.4h165v17.7M143 199.1h2.6M165.9 191.5v2.6M188.7 199.1v5.1h-2.5M201.4 199.1v5.1h-2.5M211.6 199.1v5.1h-2.5M224.3 199.1v5.1h-2.5M249.7 194.1h-15.2v25.3M257.3 194.1h35.6v10.1"/>
<path d="M318.3 199.1v5.1M336 194.1v7.6h-2.5M341.1 181.4h-5.1v2.5M346.2 186.4v7.7M74.5 209.3h7.6v2.5M137.9 206.7h7.7M165.9 214.4v2.5M173.5 206.7h2.5v20.4h-10.1M186.2 214.4v2.5M188.7 214.4v2.5M198.9 214.4v2.5M201.4 214.4v2.5"/>
<path d="M209.1 214.4v2.5M211.6 214.4v2.5M221.8 214.4v2.5M224.3 214.4v2.5h-66v2.5h-15.3M234.5 214.4h5M249.7 204.2h5.1M252.2 204.2v20.3h-12.7M262.4 204.2h10.1M267.5 204.2v15.2h7.6M272.5 201.7v5M287.8 204.2h10.1M290.3 204.2v15.2h-5.1"/>
<path d="M313.2 201.7h5.1"/>
</g>
<g fill="#008000" stroke="#008000" stroke-width=".24">
<circle cx="84.6" cy="183.9" r=".51"/>
<circle cx="89.7" cy="183.9" r=".51"/>
<circle cx="165.9" cy="216.9" r=".51"/>
<circle cx="201.4" cy="216.9" r=".51"/>
<circle cx="198.9" cy="216.9" r=".51"/>
<circle cx="188.7" cy="216.9" r=".51"/>
<circle cx="186.2" cy="216.9" r=".51"/>
<circle cx="209.1" cy="216.9" r=".51"/>
<circle cx="211.6" cy="216.9" r=".51"/>
<circle cx="221.8" cy="216.9" r=".51"/>
<circle cx="163.3" cy="138.2" r=".51"/>
<circle cx="163.3" cy="107.7" r=".51"/>
<circle cx="163.3" cy="79.8" r=".51"/>
<circle cx="99.9" cy="107.7" r=".51"/>
<circle cx="117.6" cy="107.7" r=".51"/>
<circle cx="82.1" cy="92.5" r=".51"/>
<circle cx="82.1" cy="77.2" r=".51"/>
<circle cx="94.8" cy="153.4" r=".51"/>
<circle cx="160.8" cy="100.1" r=".51"/>
<circle cx="160.8" cy="69.6" r=".51"/>
<circle cx="117.6" cy="87.4" r=".51"/>
<circle cx="117.6" cy="92.5" r=".51"/>
<circle cx="356.4" cy="148.3" r=".51"/>
<circle cx="346.2" cy="148.3" r=".51"/>
<circle cx="89.7" cy="161" r=".51"/>
<circle cx="79.5" cy="166.1" r=".51"/>
<circle cx="219.2" cy="107.7" r=".51"/>
<circle cx="219.2" cy="138.2" r=".51"/>
<circle cx="196.4" cy="153.4" r=".51"/>
<circle cx="137.9" cy="206.7" r=".51"/>
<circle cx="137.9" cy="153.4" r=".51"/>
<circle cx="188.7" cy="204.2" r=".51"/>
<circle cx="201.4" cy="204.2" r=".51"/>
<circle cx="211.6" cy="100.1" r=".51"/>
<circle cx="211.6" cy="130.6" r=".51"/>
<circle cx="188.7" cy="161" r=".51"/>
<circle cx="214.1" cy="102.6" r=".51"/>
<circle cx="214.1" cy="133.1" r=".51"/>
<circle cx="191.3" cy="158.5" r=".51"/>
<circle cx="216.7" cy="105.2" r=".51"/>
<circle cx="216.7" cy="135.6" r=".51"/>
<circle cx="193.8" cy="156" r=".51"/>
<circle cx="155.7" cy="95" r=".51"/>
<circle cx="155.7" cy="125.5" r=".51"/>
<circle cx="153.2" cy="92.5" r=".51"/>
<circle cx="153.2" cy="122.9" r=".51"/>
<circle cx="140.5" cy="166.1" r=".51"/>
<circle cx="150.6" cy="89.9" r=".51"/>
<circle cx="150.6" cy="120.4" r=".51"/>
<circle cx="143" cy="199.1" r=".51"/>
<circle cx="84.6" cy="89.9" r=".51"/>
<circle cx="211.6" cy="204.2" r=".51"/>
<circle cx="224.3" cy="204.2" r=".51"/>
<circle cx="158.3" cy="102.6" r=".51"/>
<circle cx="158.3" cy="74.7" r=".51"/>
<circle cx="234.5" cy="206.7" r=".51"/>
<circle cx="234.5" cy="201.7" r=".51"/>
<circle cx="234.5" cy="214.4" r=".51"/>
<circle cx="252.2" cy="204.2" r=".51"/>
<circle cx="272.5" cy="204.2" r=".51"/>
<circle cx="267.5" cy="204.2" r=".51"/>
<circle cx="290.3" cy="204.2" r=".51"/>
<circle cx="292.9" cy="204.2" r=".51"/>
<circle cx="318.3" cy="201.7" r=".51"/>
<circle cx="356.4" cy="156" r=".51"/>
<circle cx="346.2" cy="156" r=".51"/>
</g>
<g font-size="2.4" fill="#808080">
<text x="165.7" y="59.1">RS</text>
<text x="196.2" y="59.1">D0</text>
<text x="165" y="61.6">RW</text>
<text x="167.2" y="64.2">E</text>
<text x="173.3" y="62.8">R/W</text>
<text x="173.3" y="65.3">E</text>
<text x="173.3" y="60.2">RS</text>
<text x="188.8" y="65.3">D2</text>
<text x="188.8" y="60.2">D0</text>
<text x="188.8" y="62.8">D1</text>
<text x="196.2" y="64.2">D2</text>
<text x="196.2" y="61.6">D1</text>
<text x="140.1" y="71.8" transform="rotate(-90 140.1 71.8)">3</text>
<text x="164.1" y="69.3">VCC</text>
<text x="166" y="71.8">V5</text>
<text x="173.3" y="70.4">VCC</text>
<text x="188.8" y="70.4">D4</text>
<text x="188.8" y="67.8">D3</text>
<text x="196.2" y="69.3">D4</text>
<text x="196.2" y="71.8">D5</text>
<text x="196.2" y="66.7">D3</text>
<text x="143.4" y="74.3">2</text>
<text x="163.9" y="76.9">GND</text>
<text x="173.3" y="72.9">V5</text>
<text x="173.3" y="78">GND</text>
<text x="188.8" y="75.5">D6</text>
<text x="188.8" y="78">D7</text>
<text x="188.8" y="72.9">D5</text>
<text x="196.2" y="74.3">D6</text>
<text x="196.2" y="76.9">D7</text>
<text x="140.1" y="78.8" transform="rotate(-90 140.1 78.8)">1</text>
<text x="74.3" y="89.6">2</text>
<text x="88.7" y="89.6">3</text>
<text x="99.2" y="88.2">VOUT</text>
<text x="109.8" y="87">2</text>
<text x="165.7" y="89.6">RS</text>
<text x="196.2" y="89.6">D0</text>
<text x="74.3" y="92.1">1</text>
<text x="94.6" y="90.7">VIN</text>
<text x="100.6" y="95.2" transform="rotate(-90 100.6 95.2)">GND</text>
<text x="101.1" y="93.2">TAB</text>
<text x="109.8" y="92.1">4</text>
<text x="165" y="92.1">RW</text>
<text x="167.2" y="94.7">E</text>
<text x="173.3" y="93.2">R/W</text>
<text x="173.3" y="95.8">E</text>
<text x="173.3" y="90.7">RS</text>
<text x="188.8" y="95.8">D2</text>
<text x="188.8" y="90.7">D0</text>
<text x="188.8" y="93.2">D1</text>
<text x="196.2" y="94.7">D2</text>
<text x="196.2" y="92.1">D1</text>
<text x="99.5" y="101.1" transform="rotate(-90 99.5 101.1)">1</text>
<text x="131.9" y="99.7">1</text>
<text x="164.1" y="99.7">VCC</text>
<text x="173.3" y="100.8">VCC</text>
<text x="188.8" y="100.8">D4</text>
<text x="188.8" y="98.3">D3</text>
<text x="196.2" y="99.7">D4</text>
<text x="196.2" y="97.2">D3</text>
<text x="131.9" y="102.3">2</text>
<text x="163.9" y="107.3">GND</text>
<text x="166" y="102.3">V5</text>
<text x="173.3" y="103.4">V5</text>
<text x="188.8" y="105.9">D6</text>
<text x="188.8" y="103.4">D5</text>
<text x="196.2" y="104.8">D6</text>
<text x="196.2" y="107.3">D7</text>
<text x="196.2" y="102.3">D5</text>
<text x="173.3" y="108.5">GND</text>
<text x="188.8" y="108.5">D7</text>
<text x="165" y="122.6">RW</text>
<text x="165.7" y="120">RS</text>
<text x="167.2" y="125.1">E</text>
<text x="173.3" y="123.7">R/W</text>
<text x="173.3" y="121.2">RS</text>
<text x="188.8" y="121.2">D0</text>
<text x="188.8" y="123.7">D1</text>
<text x="196.2" y="125.1">D2</text>
<text x="196.2" y="120">D0</text>
<text x="196.2" y="122.6">D1</text>
<text x="164.1" y="130.2">VCC</text>
<text x="173.3" y="126.2">E</text>
<text x="173.3" y="131.3">VCC</text>
<text x="188.8" y="131.3">D4</text>
<text x="188.8" y="126.2">D2</text>
<text x="188.8" y="128.8">D3</text>
<text x="196.2" y="130.2">D4</text>
<text x="196.2" y="127.7">D3</text>
<text x="163.9" y="137.8">GND</text>
<text x="166" y="132.7">V5</text>
<text x="173.3" y="133.9">V5</text>
<text x="188.8" y="136.4">D6</text>
<text x="188.8" y="133.9">D5</text>
<text x="196.2" y="135.3">D6</text>
<text x="196.2" y="137.8">D7</text>
<text x="196.2" y="132.7">D5</text>
<text x="173.3" y="138.9">GND</text>
<text x="188.8" y="138.9">D7</text>
<text x="102.8" y="153.1">14</text>
<text x="109.8" y="154.2">VDD</text>
<text x="121.3" y="154.2">RB7</text>
<text x="130.1" y="155.6">12</text>
<text x="130.1" y="153.1">13</text>
<text x="102.8" y="160.7">16</text>
<text x="109.8" y="161.8">OSC1</text>
<text x="121.3" y="161.8">RB4</text>
<text x="121.3" y="159.3">RB5</text>
<text x="121.3" y="156.7">RB6</text>
<text x="130.1" y="160.7">10</text>
<text x="130.1" y="158.1">11</text>
<text x="102.8" y="165.8">15</text>
<text x="109.8" y="166.9">OSC2</text>
<text x="121.3" y="166.9">RB2</text>
<text x="121.3" y="164.3">RB3</text>
<text x="130.1" y="165.8">8</text>
<text x="130.1" y="163.2">9</text>
<text x="104" y="170.8">4</text>
<text x="109.8" y="172">MCLR</text>
<text x="121.3" y="172">RB0</text>
<text x="121.3" y="169.4">RB1</text>
<text x="130.1" y="170.8">6</text>
<text x="130.1" y="168.3">7</text>
<text x="104" y="178.5">3</text>
<text x="109.8" y="179.6">T0CKI</text>
<text x="121.3" y="179.6">RA2</text>
<text x="121.3" y="177">RA3</text>
<text x="130.1" y="178.5">1</text>
<text x="130.1" y="175.9">2</text>
<text x="104" y="183.5">5</text>
<text x="109.8" y="184.6">VSS</text>
<text x="121.3" y="184.7">RA0</text>
<text x="121.3" y="182.1">RA1</text>
<text x="130.1" y="183.5">17</text>
<text x="130.1" y="181">18</text>
<text x="165.5" y="196.2" transform="rotate(-90 165.5 196.2)">8</text>
<text x="74.3" y="203.8">1</text>
<text x="146.6" y="201.3">2</text>
<text x="146.6" y="198.8">1</text>
<text x="150.4" y="202.4">CLK</text>
<text x="150.4" y="199.9">CS</text>
<text x="236" y="201.3">1</text>
<text x="247" y="203.8">3</text>
<text x="274.1" y="201.3">4</text>
<text x="285" y="203.8">6</text>
<text x="298.3" y="203.8">10</text>
<text x="299.5" y="198.8">9</text>
<text x="310.4" y="201.3">8</text>
<text x="318.6" y="198.8">12</text>
<text x="318.6" y="203.8">13</text>
<text x="330.8" y="201.3">11</text>
<text x="74.3" y="206.4">2</text>
<text x="74.3" y="208.9">3</text>
<text x="146.6" y="206.4">3</text>
<text x="150.4" y="207.5">DI</text>
<text x="165.4" y="207.5">DO</text>
<text x="171.3" y="206.4">4</text>
<text x="185.8" y="206.4" transform="rotate(-90 185.8 206.4)">B1</text>
<text x="188.4" y="206.4" transform="rotate(-90 188.4 206.4)">B2</text>
<text x="198.5" y="206.4" transform="rotate(-90 198.5 206.4)">B1</text>
<text x="201.1" y="206.4" transform="rotate(-90 201.1 206.4)">B2</text>
<text x="208.7" y="206.4" transform="rotate(-90 208.7 206.4)">A2</text>
<text x="211.2" y="206.4" transform="rotate(-90 211.2 206.4)">A1</text>
<text x="221.4" y="206.4" transform="rotate(-90 221.4 206.4)">A2</text>
<text x="223.9" y="206.4" transform="rotate(-90 223.9 206.4)">A1</text>
<text x="236" y="206.4">2</text>
<text x="274.1" y="206.4">5</text>
<text x="165.5" y="213.4" transform="rotate(-90 165.5 213.4)">5</text>
<text x="185.8" y="214.8" transform="rotate(-90 185.8 214.8)">A1</text>
<text x="188.4" y="214.8" transform="rotate(-90 188.4 214.8)">A2</text>
<text x="198.5" y="214.8" transform="rotate(-90 198.5 214.8)">A1</text>
<text x="201.1" y="214.8" transform="rotate(-90 201.1 214.8)">A2</text>
<text x="208.7" y="214.8" transform="rotate(-90 208.7 214.8)">B2</text>
<text x="211.2" y="214.8" transform="rotate(-90 211.2 214.8)">B1</text>
<text x="221.4" y="214.8" transform="rotate(-90 221.4 214.8)">B2</text>
<text x="223.9" y="214.8" transform="rotate(-90 223.9 214.8)">B1</text>
<text x="235.5" y="219.1">2</text>
<text x="239.2" y="216.5" transform="rotate(-90 239.2 216.5)">1</text>
<text x="239.2" y="223.5" transform="rotate(-90 239.2 223.5)">3</text>
</g>
</svg>
